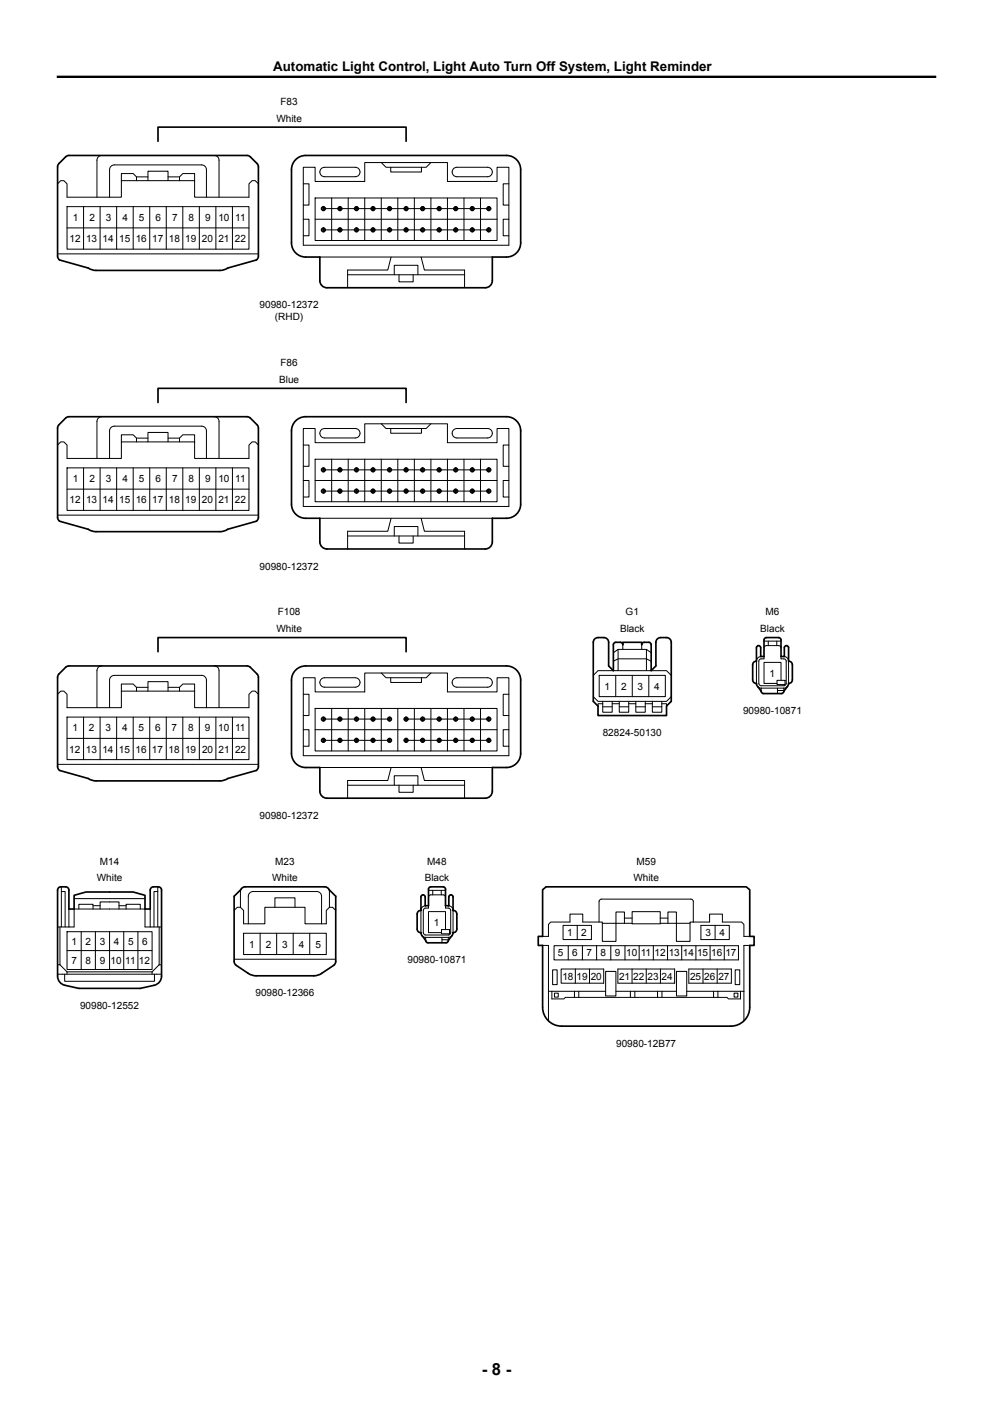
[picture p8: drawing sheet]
<svg xmlns="http://www.w3.org/2000/svg" width="210mm" height="297mm" viewBox="0 0 210 297" stroke-linecap="round" stroke-linejoin="round" font-family="sans-serif">
<g fill="none" stroke="#000" stroke-width=".21">
<path d="M12.2 38.9l.6-.7h.7l.7 .7v2.8h11.5v-3.5h15.5v3.5h11.5v-2.8l.6-.7h.7l.6 .7M21.5 32.9a1 1 0 0 0-1 1v7.8M28.9 38.2v-.8l-.7-.7h-2.5v1.5M28.9 37.4h2.4M31.3 38.2v-2h4.2v2M35.5 37.4h2.5M38 38.2v-.8l.7-.7h2.5v1.5M45.3 32.9a1 1 0 0 1 1 1v7.8M64.1 35.4h2.5v3h10.5v-4h17.5v4h10.5v-3h2.5v16.5h-43.5zM64.1 38.9h1.2v4.5h-1.2M67.9 35.7l.7-.3h6.5a1 1 0 0 1 1 1 1 1 0 0 1-1 1h-6.5a1 1 0 0 1-.9-.6 1 1 0 0 1 .2-1.1zM80.6 34.4l1 1h8.5l1-1"/>
<path d="M82.6 35.4v1h6.5v-1M95.9 35.7l.7-.3h6.5a1 1 0 0 1 1 1 1 1 0 0 1-1 1h-6.5a1 1 0 0 1-.9-.6 1 1 0 0 1 .2-1.1zM107.6 38.9h-1.2v4.5h1.2M12.2 53.7h42.4M14.2 43.7h38.5v9h-38.5zM14.2 48.2h38.5M17.7 43.7v9M21.2 43.7v9M23.2 41.7v-5.8a1 1 0 0 1 1-1h18.5a1 1 0 0 1 1 1v5.8M24.7 43.7v9M28.2 43.7v9M31.7 43.7v9"/>
<path d="M35.2 43.7v9M38.7 43.7v9M42.2 43.7v9M45.7 43.7v9M49.2 43.7v9M64.1 46.4h1.2v3.5h-1.2M66.6 41.9h38.5v9h-38.5zM66.6 46.4h38.5M67.6 54.4h36.5M68.3 44.4v-.6h.2v.6M68.3 48.9v-.6h.2v.6M68.4 44.1h35"/>
<path d="M68.4 48.6h35M70.1 41.9v9M71.8 44.4v-.6h.2v.6M71.8 48.9v-.6h.2v.6M73.5 58.1h24.7M73.6 41.9v9M75.3 44.4v-.6h.2v.6M75.3 48.9v-.6h.2v.6M77.1 41.9v9M78.8 44.4v-.6h.2v.6M78.8 48.9v-.6h.2v.6M80.6 41.9v9"/>
<path d="M82.3 44.4v-.6h.2v.6M82.3 48.9v-.6h.2v.6M82.7 54.4l-.7 2.7h-8.5v3.8M83.4 58.1v-2h5v2M84.1 41.9v9M84.4 58.1v1.5h3v-1.5M85.8 44.4v-.6h.2v.6M85.8 48.9v-.6h.2v.6M87.6 41.9v9M89.1 54.4l.7 2.7h8.4v3.8M89.3 44.4v-.6h.2v.6M89.3 48.9v-.6h.2v.6"/>
<path d="M91.1 41.9v9M92.8 44.4v-.6h.2v.6M92.8 48.9v-.6h.2v.6M94.6 41.9v9M96.3 44.4v-.6h.2v.6M96.3 48.9v-.6h.2v.6M98.1 41.9v9M99.8 44.4v-.6h.2v.6M99.8 48.9v-.6h.2v.6M100.3 48.6a.45 .45 0 0 1-.6 .4 .45 .45 0 0 1-.2-.7 .45 .45 0 0 1 .8 .1v.2M100.3 44.1a.45 .45 0 0 0-.6-.4 .45 .45 0 0 0-.2 .7 .45 .45 0 0 0 .8 0v-.3M101.6 41.9v9"/>
<path d="M103.3 44.4v-.6h.2v.6M103.3 48.9v-.6h.2v.6M107.6 46.4h-1.2v3.5h1.2M12.2 94.1l.6-.6h.7l.7 .6v2.9h11.5v-3.5h15.5v3.5h11.5v-2.9l.6-.6h.7l.6 .6M14.2 99h38.5v9h-38.5zM17.7 99v9M21.2 99v9M21.5 88.1a1 1 0 0 0-1 1v7.9M23.2 97v-5.9a1 1 0 0 1 1-1h18.5a1 1 0 0 1 1 1v5.9M24.7 99v9M28.2 99v9M28.9 93.5v-.8l-.7-.7h-2.5v1.5"/>
<path d="M28.9 92.7h2.4M31.3 93.5v-2h4.2v2M31.7 99v9M35.2 99v9M35.5 92.7h2.5M38 93.5v-.8l.7-.7h2.5v1.5M38.7 99v9M42.2 99v9M45.3 88.1a1 1 0 0 1 1 1v7.9M45.7 99v9M49.2 99v9M64.1 90.6h2.5v3h10.5v-4h17.5v4h10.5v-3h2.5v16.5h-43.5z"/>
<path d="M64.1 94.1h1.2v4.5h-1.2M66.6 97.1h38.5v9h-38.5zM67.9 90.9l.7-.3h6.5a1 1 0 0 1 1 1 1 1 0 0 1-1 1h-6.5a1 1 0 0 1-.9-.6 1 1 0 0 1 .2-1.1zM68.3 99.7v-.6h.2v.6M68.4 99.4h35M70.1 97.1v9M71.8 99.7v-.6h.2v.6M73.6 97.1v9M75.3 99.7v-.6h.2v.6M77.1 97.1v9M78.8 99.7v-.6h.2v.6M80.6 89.6l1 1h8.5l1-1"/>
<path d="M80.6 97.1v9M82.3 99.7v-.6h.2v.6M82.6 90.6v1h6.5v-1M84.1 97.1v9M85.8 99.7v-.6h.2v.6M87.6 97.1v9M89.3 99.7v-.6h.2v.6M91.1 97.1v9M92.8 99.7v-.6h.2v.6M94.6 97.1v9M95.9 90.9l.7-.3h6.5a1 1 0 0 1 1 1 1 1 0 0 1-1 1h-6.5a1 1 0 0 1-.9-.6 1 1 0 0 1 .2-1.1zM96.3 99.7v-.6h.2v.6"/>
<path d="M98.1 97.1v9M99.8 99.7v-.6h.2v.6M100.3 99.4a.45 .45 0 0 0-.6-.4 .45 .45 0 0 0-.2 .7 .45 .45 0 0 0 .8-.1v-.2M101.6 97.1v9M103.3 99.7v-.6h.2v.6M107.6 94.1h-1.2v4.5h1.2M12.2 109h42.4M14.2 103.5h38.5M64.1 101.6h1.2v3.5h-1.2M66.6 101.6h38.5M67.6 109.6h36.5M68.3 104.2v-.6h.2v.6"/>
<path d="M68.4 103.9h35M71.8 104.2v-.6h.2v.6M73.5 113.4h24.7M75.3 104.2v-.6h.2v.6M78.8 104.2v-.6h.2v.6M82.3 104.2v-.6h.2v.6M82.7 109.6l-.7 2.8h-8.5v3.7M83.4 113.4v-2h5v2M84.4 113.4v1.5h3v-1.5M85.8 104.2v-.6h.2v.6M89.1 109.6l.7 2.8h8.4v3.7M89.3 104.2v-.6h.2v.6"/>
<path d="M92.8 104.2v-.6h.2v.6M96.3 104.2v-.6h.2v.6M99.8 104.2v-.6h.2v.6M100.3 103.9a.45 .45 0 0 1-.6 .4 .45 .45 0 0 1-.2-.7 .45 .45 0 0 1 .8 .1v.2M103.3 104.2v-.6h.2v.6M107.6 101.6h-1.2v3.5h1.2M129.7 138.1l1-.7h6l1 .7M129.7 139.9l1-.5h6l1 .5M130.7 137.4v4.5M131.7 136.4v1M135.7 136.4v1M136.7 137.4v4.5"/>
<path d="M160.9 138.9a.99 .99 0 0 0-.9 1v4.7M161.6 138.9v.5h-.9l-.2 .5v4.9l.5 .3h4.8l.4-.3 .1-.2v-4.7l-.3-.5h-.8v-.5M161.6 135.6h3.6M162.5 135.6v1M164.3 135.6v1M165.2 137.1l-.3-.5h-.2h-2.6l-.5 .2v.3M165.9 138.9a.99 .99 0 0 1 .9 1v4.7M12.2 146.9l.6-.7h.7l.7 .7v2.8h11.5v-3.5h15.5v3.5h11.5v-2.8l.6-.7h.7l.6 .7M14.2 151.7h38.5v9h-38.5zM14.2 156.2h38.5M17.7 151.7v9M21.2 151.7v9"/>
<path d="M21.5 140.9a1 1 0 0 0-1 1v7.8M23.2 149.7v-5.8a1 1 0 0 1 1-1h18.5a1 1 0 0 1 1 1v5.8M24.7 151.7v9M28.2 151.7v9M28.9 146.2v-.8l-.7-.7h-2.5v1.5M28.9 145.4h2.4M31.3 146.2v-2h4.2v2M31.7 151.7v9M35.2 151.7v9M35.5 145.4h2.5M38 146.2v-.8l.7-.7h2.5v1.5M38.7 151.7v9"/>
<path d="M42.2 151.7v9M45.3 140.9a1 1 0 0 1 1 1v7.8M45.7 151.7v9M49.2 151.7v9M64.1 143.4h2.5v3h10.5v-4h17.5v4h10.5v-3h2.5v16.5h-43.5zM64.1 146.9h1.2v4.5h-1.2M64.1 154.4h1.2v3.5h-1.2M66.6 149.9h38.5v9h-38.5zM66.6 154.4h38.5M67.9 143.7l.7-.3h6.5a1 1 0 0 1 1 1 1 1 0 0 1-1 1h-6.5a1 1 0 0 1-.9-.6 1 1 0 0 1 .2-1.1zM68.3 152.4v-.6h.2v.6M68.3 156.9v-.6h.2v.6"/>
<path d="M68.4 152.1h14M68.4 156.6h14M70.1 149.9v9M71.8 152.4v-.6h.2v.6M71.8 156.9v-.6h.2v.6M73.6 149.9v9M75.3 152.4v-.6h.2v.6M75.3 156.9v-.6h.2v.6M77.1 149.9v9M78.8 152.4v-.6h.2v.6M78.8 156.9v-.6h.2v.6M80.6 142.4l1 1h8.5l1-1"/>
<path d="M80.6 149.9v9M82.3 152.4v-.6h.2v.6M82.3 156.9v-.6h.2v.6M82.6 143.4v1h6.5v-1M84.1 149.9v9M85.8 152.4v-.6h.2v.6M85.8 156.9v-.6h.2v.6M85.9 152.1h17.5M85.9 156.6h17.5M87.6 149.9v9M89.3 152.4v-.6h.2v.6M89.3 156.9v-.6h.2v.6"/>
<path d="M91.1 149.9v9M92.8 152.4v-.6h.2v.6M92.8 156.9v-.6h.2v.6M94.6 149.9v9M95.9 143.7l.7-.3h6.5a1 1 0 0 1 1 1 1 1 0 0 1-1 1h-6.5a1 1 0 0 1-.9-.6 1 1 0 0 1 .2-1.1zM96.3 152.4v-.6h.2v.6M96.3 156.9v-.6h.2v.6M98.1 149.9v9M99.8 152.4v-.6h.2v.6M99.8 156.9v-.6h.2v.6M100.3 156.6a.45 .45 0 0 1-.6 .4 .45 .45 0 0 1-.2-.7 .45 .45 0 0 1 .8 .1v.2M100.3 152.1a.45 .45 0 0 0-.6-.4 .45 .45 0 0 0-.2 .7 .45 .45 0 0 0 .8-.1v-.2"/>
<path d="M101.6 149.9v9M103.3 152.4v-.6h.2v.6M103.3 156.9v-.6h.2v.6M107.6 146.9h-1.2v4.5h1.2M107.6 154.4h-1.2v3.5h1.2M125.5 147.4l1 1h14.5l1-1M125.5 142.9l1-1h14.5l1 1M126.7 142.9h14v4.5h-14zM127.5 148.9h-1v.5M127.5 148.4v2.3h2v-2.3M127.5 149.5h2M129.5 148.9h1.5"/>
<path d="M130.2 142.9v4.5M131 148.4v2.3h2v-2.3M131 149.5h2M133 148.9h1.5M133.7 142.9v4.5M134.5 148.4v2.3h2v-2.3M134.5 149.5h2M136.5 148.9h1.5M137.2 142.9v4.5M138 148.4v2.3h2v-2.3M138 149.5h2M140 148.9h1v.5"/>
<path d="M160.3 145.3l.7 .3M161 145.6h4.8M161 145.6v.6M164.3 143.9h1.7v.9h-1.7zM164.4 145.6v1.1M164.4 146.1h1.4M165.2 143.9v-3.8h-3.6v4.5h2.7M165.8 145.6v.6M166.5 145.3l-.7 .3M12.2 161.7h42.4M67.6 162.4h36.5M73.5 166.1h24.7"/>
<path d="M82.7 162.4l-.7 2.7h-8.5v3.8M83.4 166.1v-2h5v2M84.4 166.1v1.5h3v-1.5M89.1 162.4l.7 2.7h8.4v3.8M12.2 196.1h3.5v-3.8h15v3.8h3.5M12.7 196.1v8M13 188.6h.8v7.5M13 187.6v8.5M14.2 197.1h18v8h-18zM14.6 192.3v3.8M15.7 190.1h15M16.7 192.3v-1h3v1"/>
<path d="M17.2 197.1v8M19.7 191.6h1.5M20.2 197.1v8M21.2 192.3v-1.5h4v1.5M23.2 197.1v8M25.2 191.6h1.5M26.2 197.1v8M26.7 192.3v-1h3v1M29.2 197.1v8M31.8 192.3v3.8M33.4 188.6h-.8v7.5M33.4 187.6v8.5"/>
<path d="M33.7 196.1v8M49.5 192.6l.7-.7h.6l.7 .7v2.8h4.5v-3.5h8.5v3.5h4.5v-2.8l.7-.7h.6l.7 .7M50.9 188.2l-.1 3.7M51.5 197.4h17.5v4.5h-17.5zM52.5 195.4v-5.8a1 1 0 0 1 1-1h13.5a1 1 0 0 1 1 1v5.8M55 197.4v4.5M58.1 191.9v-2h4.3v2M58.5 197.4v4.5M62 197.4v4.5M65.5 197.4v4.5M69.6 188.2l.1 3.7M89.3 198l.7 .3"/>
<path d="M89.9 191.6a.99 .99 0 0 0-.9 1v4.7M90 198.3h4.8M90 198.3v.6M90.6 191.6v.5l-.8 .1-.3 .4 .1 4.9 .4 .3h4.8l.4-.3 .1-.2v-4.7l-.2-.4-.9-.1v-.5M90.6 188.3h3.6M91.5 188.3v1M93.3 188.3v1M93.4 196.6h1.7v.9h-1.7zM93.5 198.3v1.1M93.5 198.8h1.3M94.2 189.8l-.2-.4-.3-.1h-2.6l-.4 .2-.1 .3M94.2 196.6v-3.8h-3.6v4.5h2.8"/>
<path d="M94.8 198.3v.6M94.9 191.6a.99 .99 0 0 1 .9 1v4.7M95.5 198l-.7 .3M114.8 200h1.2v16M119.1 195.8h6v3h-6zM122.1 195.8v3M126.7 195v-4.3l.1-.3 .4-.2h18.9l.4 .2 .1 .3v4.3M127.4 195.3h6.3M132.1 195.3v-2.4h-1.8v6.2h-2.9v-4.1h-4.2v-1.6h-2.7v1.6h-4l-.5 .6v2.5h-1.2M132.1 194.2h1.6M133.7 192.9h5.9v2.5h-5.9zM139.6 195.3h6.3"/>
<path d="M139.6 194.2h1.7M146.6 195h-.7v4.1h-2.9v-6.2h-1.7v2.4M146.6 195h3.5v-1.6h2.7v1.6h4l.5 .6v2.5h1.3M148.2 195.8h6v3h-6zM151.2 195.8v3M158.6 200h-1.3v16M12.2 206.1h22M12.2 204.1h.5M12.7 204.1l1.5 1.5M13.7 206.1v1.5h19v-1.5M14.2 201.1h18M14.2 205.6h18"/>
<path d="M14.2 205.6v.5M32.2 205.6v.5M33.7 204.1h.5M33.7 204.1l-1.5 1.5M49.5 202.9h21.5M116 209.7h12.1M116.7 209.7v1.6h2.5l.4-.3h2.8M116.9 205.2h.9v3.1h-.9zM117.2 200.1h39v3h-39zM117.3 210.1h.8v.8h-.8zM118.7 205h9v3h-9zM120.2 200.1v3"/>
<path d="M121.5 209.7v1.3M121.7 205v3M122.4 209.7v1.3M123.2 200.1v3M124.7 205v3M126.2 200.1v3M128.1 205.5h2.1v5.2h-2.1zM129.2 200.1v3M130.2 209.7h12.9M130.7 205h12v3h-12zM132.2 200.1v3M133.3 209.7v1.3"/>
<path d="M133.7 205v3M134.3 209.7v1.3M135.2 200.1v3M136.7 205v3M138.2 200.1v3M139.1 209.7v1.3M139.7 205v3M140 209.7v1.3M141.2 200.1v3M143.1 205.5h2.1v5.2h-2.1zM144.2 200.1v3M145.2 209.7h12.1"/>
<path d="M145.7 205h9v3h-9zM147.2 200.1v3M148.7 205v3M150.2 200.1v3M150.9 209.7v1.3M151.7 205v3M151.8 209.7v1.3M153.2 200.1v3M155.2 210.1h.8v.8h-.8zM155.5 205.2h.9v3.1h-.9zM156.6 209.7v1.6h-2.5l-.4-.3h-31.3"/>
<circle cx="68.4" cy="48.6" r=".45"/>
<circle cx="68.4" cy="48.6" r=".34"/>
<circle cx="68.4" cy="44.1" r=".45"/>
<circle cx="68.4" cy="44.1" r=".34"/>
<circle cx="71.9" cy="48.6" r=".45"/>
<circle cx="71.9" cy="48.6" r=".34"/>
<circle cx="71.9" cy="44.1" r=".45"/>
<circle cx="71.9" cy="44.1" r=".34"/>
<circle cx="75.4" cy="48.6" r=".45"/>
<circle cx="75.4" cy="48.6" r=".34"/>
<circle cx="75.4" cy="44.1" r=".45"/>
<circle cx="75.4" cy="44.1" r=".34"/>
<circle cx="78.9" cy="48.6" r=".45"/>
<circle cx="78.9" cy="48.6" r=".34"/>
<circle cx="78.9" cy="44.1" r=".45"/>
<circle cx="78.9" cy="44.1" r=".34"/>
<circle cx="82.4" cy="48.6" r=".45"/>
<circle cx="82.4" cy="48.6" r=".34"/>
<circle cx="82.4" cy="44.1" r=".45"/>
<circle cx="82.4" cy="44.1" r=".34"/>
<circle cx="85.9" cy="48.6" r=".45"/>
<circle cx="85.9" cy="48.6" r=".34"/>
<circle cx="85.9" cy="44.1" r=".45"/>
<circle cx="85.9" cy="44.1" r=".34"/>
<circle cx="89.4" cy="48.6" r=".45"/>
<circle cx="89.4" cy="48.6" r=".34"/>
<circle cx="89.4" cy="44.1" r=".45"/>
<circle cx="89.4" cy="44.1" r=".34"/>
<circle cx="92.9" cy="48.6" r=".45"/>
<circle cx="92.9" cy="48.6" r=".34"/>
<circle cx="92.9" cy="44.1" r=".45"/>
<circle cx="92.9" cy="44.1" r=".34"/>
<circle cx="96.4" cy="48.6" r=".45"/>
<circle cx="96.4" cy="48.6" r=".34"/>
<circle cx="96.4" cy="44.1" r=".45"/>
<circle cx="96.4" cy="44.1" r=".34"/>
<circle cx="99.9" cy="48.6" r=".34"/>
<circle cx="99.9" cy="44.1" r=".34"/>
<circle cx="103.4" cy="48.6" r=".45"/>
<circle cx="103.4" cy="48.6" r=".34"/>
<circle cx="103.4" cy="44.1" r=".45"/>
<circle cx="103.4" cy="44.1" r=".34"/>
<circle cx="68.4" cy="99.4" r=".45"/>
<circle cx="68.4" cy="99.4" r=".34"/>
<circle cx="71.9" cy="99.4" r=".45"/>
<circle cx="71.9" cy="99.4" r=".34"/>
<circle cx="75.4" cy="99.4" r=".45"/>
<circle cx="75.4" cy="99.4" r=".34"/>
<circle cx="78.9" cy="99.4" r=".45"/>
<circle cx="78.9" cy="99.4" r=".34"/>
<circle cx="82.4" cy="99.4" r=".45"/>
<circle cx="82.4" cy="99.4" r=".34"/>
<circle cx="85.9" cy="99.4" r=".45"/>
<circle cx="85.9" cy="99.4" r=".34"/>
<circle cx="89.4" cy="99.4" r=".45"/>
<circle cx="89.4" cy="99.4" r=".34"/>
<circle cx="92.9" cy="99.4" r=".45"/>
<circle cx="92.9" cy="99.4" r=".34"/>
<circle cx="96.4" cy="99.4" r=".45"/>
<circle cx="96.4" cy="99.4" r=".34"/>
<circle cx="99.9" cy="99.4" r=".34"/>
<circle cx="103.4" cy="99.4" r=".45"/>
<circle cx="103.4" cy="99.4" r=".34"/>
<circle cx="68.4" cy="103.9" r=".45"/>
<circle cx="68.4" cy="103.9" r=".34"/>
<circle cx="71.9" cy="103.9" r=".45"/>
<circle cx="71.9" cy="103.9" r=".34"/>
<circle cx="75.4" cy="103.9" r=".45"/>
<circle cx="75.4" cy="103.9" r=".34"/>
<circle cx="78.9" cy="103.9" r=".45"/>
<circle cx="78.9" cy="103.9" r=".34"/>
<circle cx="82.4" cy="103.9" r=".45"/>
<circle cx="82.4" cy="103.9" r=".34"/>
<circle cx="85.9" cy="103.9" r=".45"/>
<circle cx="85.9" cy="103.9" r=".34"/>
<circle cx="89.4" cy="103.9" r=".45"/>
<circle cx="89.4" cy="103.9" r=".34"/>
<circle cx="92.9" cy="103.9" r=".45"/>
<circle cx="92.9" cy="103.9" r=".34"/>
<circle cx="96.4" cy="103.9" r=".45"/>
<circle cx="96.4" cy="103.9" r=".34"/>
<circle cx="99.9" cy="103.9" r=".34"/>
<circle cx="103.4" cy="103.9" r=".45"/>
<circle cx="103.4" cy="103.9" r=".34"/>
<circle cx="68.4" cy="156.6" r=".45"/>
<circle cx="68.4" cy="156.6" r=".34"/>
<circle cx="68.4" cy="152.1" r=".45"/>
<circle cx="68.4" cy="152.1" r=".34"/>
<circle cx="71.9" cy="156.6" r=".45"/>
<circle cx="71.9" cy="156.6" r=".34"/>
<circle cx="71.9" cy="152.1" r=".45"/>
<circle cx="71.9" cy="152.1" r=".34"/>
<circle cx="75.4" cy="156.6" r=".45"/>
<circle cx="75.4" cy="156.6" r=".34"/>
<circle cx="75.4" cy="152.1" r=".45"/>
<circle cx="75.4" cy="152.1" r=".34"/>
<circle cx="78.9" cy="156.6" r=".45"/>
<circle cx="78.9" cy="156.6" r=".34"/>
<circle cx="78.9" cy="152.1" r=".45"/>
<circle cx="78.9" cy="152.1" r=".34"/>
<circle cx="82.4" cy="156.6" r=".45"/>
<circle cx="82.4" cy="156.6" r=".34"/>
<circle cx="82.4" cy="152.1" r=".45"/>
<circle cx="82.4" cy="152.1" r=".34"/>
<circle cx="85.9" cy="156.6" r=".45"/>
<circle cx="85.9" cy="156.6" r=".34"/>
<circle cx="85.9" cy="152.1" r=".45"/>
<circle cx="85.9" cy="152.1" r=".34"/>
<circle cx="89.4" cy="156.6" r=".45"/>
<circle cx="89.4" cy="156.6" r=".34"/>
<circle cx="89.4" cy="152.1" r=".45"/>
<circle cx="89.4" cy="152.1" r=".34"/>
<circle cx="92.9" cy="156.6" r=".45"/>
<circle cx="92.9" cy="156.6" r=".34"/>
<circle cx="92.9" cy="152.1" r=".45"/>
<circle cx="92.9" cy="152.1" r=".34"/>
<circle cx="96.4" cy="156.6" r=".45"/>
<circle cx="96.4" cy="156.6" r=".34"/>
<circle cx="96.4" cy="152.1" r=".45"/>
<circle cx="96.4" cy="152.1" r=".34"/>
<circle cx="99.9" cy="156.6" r=".34"/>
<circle cx="99.9" cy="152.1" r=".34"/>
<circle cx="103.4" cy="156.6" r=".45"/>
<circle cx="103.4" cy="156.6" r=".34"/>
<circle cx="103.4" cy="152.1" r=".45"/>
<circle cx="103.4" cy="152.1" r=".34"/>
</g>
<g fill="none" stroke="#000" stroke-width=".35">
<path d="M13.9 33.2l.7-.3h37.6l.5 .1 1.7 1.6 .2 .7v18.9l-.1 .4-.3 .4-6 1.7-1 .4-.7 .1h-26.5l-7.4-2.2-.3-.4-.1-.4v-18.9l.3-.7zM33.4 29.9v-3h52.5v3M62.3 34a2.99 2.99 0 0 1 2.3-1.1h42.5a3 3 0 0 1 3 3v15.5a3 3 0 0 1-3 3h-3v5a1.5 1.5 0 0 1-1.5 1.5h-33.5a1.5 1.5 0 0 1-1.5-1.5v-5h-3a3 3 0 0 1-3-3v-15.5l.1-.7zM13.9 88.4l.7-.3h37.6l.5 .2 1.7 1.6 .2 .7v18.8l-.1 .5-.3 .4-6 1.7-1 .4-.7 .1-26.5-.1-7.4-2.1-.3-.4-.1-.5v-18.8l.3-.7zM33.4 85.2v-3h52.5v3M62.3 89.3a2.99 2.99 0 0 1 2.3-1.2h42.5a3 3 0 0 1 3 3v15.5a3 3 0 0 1-3 3h-3v5a1.5 1.5 0 0 1-1.5 1.5h-33.5a1.5 1.5 0 0 1-1.5-1.5v-5h-3a3 3 0 0 1-3-3v-15.5l.1-.6zM33.4 137.9v-3h52.5v3M125.8 135.2a2.16 2.16 0 0 1 2.8 .3l.1 5.4 1 1v-5.5l.3-.5h1.2h.3l.2 .5v-.5h4v.5l.1-.3 .4-.2h1.3l.2 .5v5.5l1-1v-5a1 1 0 0 1 1-1h1.3a1 1 0 0 1 1 1v12.5l-1 1v2h-14.5v-2l-1-1v-12.5zM161.6 135.1l.5-.2h2.6l.4 .2 .1 3.8h.7v-1.9a.45 .45 0 0 1 .4-.4 .45 .45 0 0 1 .5 .4v2.9a.75 .75 0 0 1 .8 .7v3.2a.75 .75 0 0 1-.8 .8 2.53 2.53 0 0 1-1 1.6l-.1 .3-.4 .2h-3.8l-.3-.1-.2-.4a2.52 2.52 0 0 1-1-1.6h-.1a.75 .75 0 0 1-.7-.8v-3.2a.75 .75 0 0 1 .8-.7v-2.9a.45 .45 0 0 1 .4-.4 .45 .45 0 0 1 .5 .4v1.9h.7zM13.9 141.2l.7-.3h37.6l.5 .1 1.7 1.6 .2 .7v18.9l-.1 .4-.3 .4-6 1.7-1 .4-.7 .1h-26.5l-7.4-2.2-.3-.4-.1-.4v-18.9l.3-.7zM62.3 142a2.99 2.99 0 0 1 2.3-1.1h42.5a3 3 0 0 1 3 3v15.5a3 3 0 0 1-3 3h-3v5a1.5 1.5 0 0 1-1.5 1.5h-33.5a1.5 1.5 0 0 1-1.5-1.5v-5h-3a3 3 0 0 1-3-3v-15.5l.1-.7zM12.4 187.8a1.97 1.97 0 0 1 2 0l.2 .5v4h1.1v-2.9l2.5-.7h10l2.5 .7v2.9h1.1v-4a.7 .7 0 0 1 .7-.7h1a.7 .7 0 0 1 .7 .7v18.2a1.98 1.98 0 0 1-1.6 1.9l-2.9 .7h-13l-3-.7a1.98 1.98 0 0 1-1.5-1.9v-18.2z"/>
<path d="M51.1 187.9l.7-.3h16.9l.5 .1 1.8 1.9v13.8l-.3 .7-3 2-1.4 .3h-12.5l-1-.3-2.8-1.9-.4-.3-.1-.5v-13.8zM90.7 187.8l.4-.2h2.6l.4 .2 .1 3.8h.7v-1.9a.45 .45 0 0 1 .5-.4 .45 .45 0 0 1 .4 .4l.1 2.9a.75 .75 0 0 1 .7 .7v3.2a.75 .75 0 0 1-.8 .8 2.53 2.53 0 0 1-1 1.6l-.1 .3-.4 .2h-3.8h-.2l-.3-.5a2.52 2.52 0 0 1-1-1.6 .75 .75 0 0 1-.8-.8v-3.2a.75 .75 0 0 1 .8-.7v-2.9a.45 .45 0 0 1 .5-.4 .45 .45 0 0 1 .4 .4v1.9h.7zM114.8 188.2l.7-.6h42.3l.8 .6v9.9h.9v1.9h-.9v13.1a4 4 0 0 1-4 4h-35.8a4 4 0 0 1-4-4v-13.1h-1v-1.9h1z"/>
</g>
<path d="M12 16.3h186" fill="none" stroke="#000" stroke-width=".5"/>
<text font-size="3.5" x="101.9" y="290.9">- 8 -</text>
<text font-size="2.8" x="57.8" y="15.1">Automatic Light Control, Light Auto Turn Off System, Light Reminder</text>
<g font-size="2.1">
<text x="59.3" y="22.2">F83</text>
<text x="58.4" y="25.7">White</text>
<text x="15.4" y="46.7">1</text>
<text x="18.9" y="46.7">2</text>
<text x="22.4" y="46.7">3</text>
<text x="25.9" y="46.7">4</text>
<text x="29.4" y="46.7">5</text>
<text x="32.9" y="46.7">6</text>
<text x="36.4" y="46.7">7</text>
<text x="39.9" y="46.7">8</text>
<text x="43.4" y="46.7">9</text>
<text x="46.2" y="46.7">10</text>
<text x="49.8" y="46.7">11</text>
<text x="14.7" y="51.2">12</text>
<text x="18.2" y="51.2">13</text>
<text x="21.7" y="51.2">14</text>
<text x="25.2" y="51.2">15</text>
<text x="28.7" y="51.2">16</text>
<text x="32.2" y="51.2">17</text>
<text x="35.7" y="51.2">18</text>
<text x="39.2" y="51.2">19</text>
<text x="42.7" y="51.2">20</text>
<text x="46.2" y="51.2">21</text>
<text x="49.7" y="51.2">22</text>
<text x="54.9" y="65.2">90980-12372</text>
<text x="58.1" y="67.8">(RHD)</text>
<text x="59.3" y="77.5">F86</text>
<text x="59" y="81">Blue</text>
<text x="15.4" y="102">1</text>
<text x="18.9" y="102">2</text>
<text x="22.4" y="102">3</text>
<text x="25.9" y="102">4</text>
<text x="29.4" y="102">5</text>
<text x="32.9" y="102">6</text>
<text x="36.4" y="102">7</text>
<text x="39.9" y="102">8</text>
<text x="43.4" y="102">9</text>
<text x="46.2" y="102">10</text>
<text x="49.8" y="102">11</text>
<text x="14.7" y="106.5">12</text>
<text x="18.2" y="106.5">13</text>
<text x="21.7" y="106.5">14</text>
<text x="25.2" y="106.5">15</text>
<text x="28.7" y="106.5">16</text>
<text x="32.2" y="106.5">17</text>
<text x="35.7" y="106.5">18</text>
<text x="39.2" y="106.5">19</text>
<text x="42.7" y="106.5">20</text>
<text x="46.2" y="106.5">21</text>
<text x="49.7" y="106.5">22</text>
<text x="54.9" y="120.5">90980-12372</text>
<text x="58.7" y="130.2">F108</text>
<text x="132.3" y="130.2">G1</text>
<text x="161.9" y="130.2">M6</text>
<text x="58.4" y="133.7">White</text>
<text x="131.1" y="133.7">Black</text>
<text x="160.8" y="133.7">Black</text>
<text x="162.7" y="143.2">1</text>
<text x="127.8" y="145.9">1</text>
<text x="131.3" y="145.9">2</text>
<text x="134.8" y="145.9">3</text>
<text x="138.3" y="145.9">4</text>
<text x="15.3" y="154.7">1</text>
<text x="18.8" y="154.7">2</text>
<text x="22.3" y="154.7">3</text>
<text x="25.8" y="154.7">4</text>
<text x="29.3" y="154.7">5</text>
<text x="32.8" y="154.7">6</text>
<text x="36.3" y="154.7">7</text>
<text x="39.8" y="154.7">8</text>
<text x="43.3" y="154.7">9</text>
<text x="46.1" y="154.7">10</text>
<text x="49.7" y="154.7">11</text>
<text x="127.5" y="155.7">82824-50130</text>
<text x="157.1" y="151.1">90980-10871</text>
<text x="14.7" y="159.2">12</text>
<text x="18.1" y="159.2">13</text>
<text x="21.6" y="159.2">14</text>
<text x="25.1" y="159.2">15</text>
<text x="28.6" y="159.2">16</text>
<text x="32.1" y="159.2">17</text>
<text x="35.6" y="159.2">18</text>
<text x="39.1" y="159.2">19</text>
<text x="42.7" y="159.2">20</text>
<text x="46.2" y="159.2">21</text>
<text x="49.7" y="159.2">22</text>
<text x="54.9" y="173.2">90980-12372</text>
<text x="21.1" y="182.9">M14</text>
<text x="58.2" y="182.9">M23</text>
<text x="90.4" y="182.9">M48</text>
<text x="134.6" y="182.9">M59</text>
<text x="20.5" y="186.4">White</text>
<text x="57.6" y="186.4">White</text>
<text x="89.8" y="186.4">Black</text>
<text x="133.9" y="186.4">White</text>
<text x="91.7" y="195.9">1</text>
<text x="149.2" y="198">3</text>
<text x="152.2" y="198">4</text>
<text x="15.1" y="203.8">7</text>
<text x="15.1" y="199.8">1</text>
<text x="18.1" y="199.8">2</text>
<text x="18.1" y="203.8">8</text>
<text x="21.1" y="203.8">9</text>
<text x="21.1" y="199.8">3</text>
<text x="23.4" y="203.8">10</text>
<text x="24.1" y="199.8">4</text>
<text x="26.5" y="203.8">11</text>
<text x="27.1" y="199.8">5</text>
<text x="29.4" y="203.8">12</text>
<text x="30.1" y="199.8">6</text>
<text x="52.7" y="200.5">1</text>
<text x="56.2" y="200.5">2</text>
<text x="59.7" y="200.5">3</text>
<text x="63.2" y="200.5">4</text>
<text x="66.7" y="200.5">5</text>
<text x="86.2" y="203.8">90980-10871</text>
<text x="118" y="202.3">5</text>
<text x="119.9" y="198">1</text>
<text x="121" y="202.3">6</text>
<text x="122.9" y="198">2</text>
<text x="124" y="202.3">7</text>
<text x="127" y="202.3">8</text>
<text x="130" y="202.3">9</text>
<text x="132.4" y="202.3">10</text>
<text x="135.5" y="202.3">11</text>
<text x="138.4" y="202.3">12</text>
<text x="141.4" y="202.3">13</text>
<text x="144.4" y="202.3">14</text>
<text x="147.4" y="202.3">15</text>
<text x="150.4" y="202.3">16</text>
<text x="153.4" y="202.3">17</text>
<text x="118.9" y="207.2">18</text>
<text x="121.9" y="207.2">19</text>
<text x="124.9" y="207.2">20</text>
<text x="130.9" y="207.2">21</text>
<text x="133.9" y="207.2">22</text>
<text x="136.9" y="207.2">23</text>
<text x="139.9" y="207.2">24</text>
<text x="145.9" y="207.2">25</text>
<text x="148.9" y="207.2">26</text>
<text x="151.9" y="207.2">27</text>
<text x="16.9" y="213.5">90980-12552</text>
<text x="54" y="210.8">90980-12366</text>
<text x="130.3" y="221.4">90980-12B77</text>
</g>
</svg>
